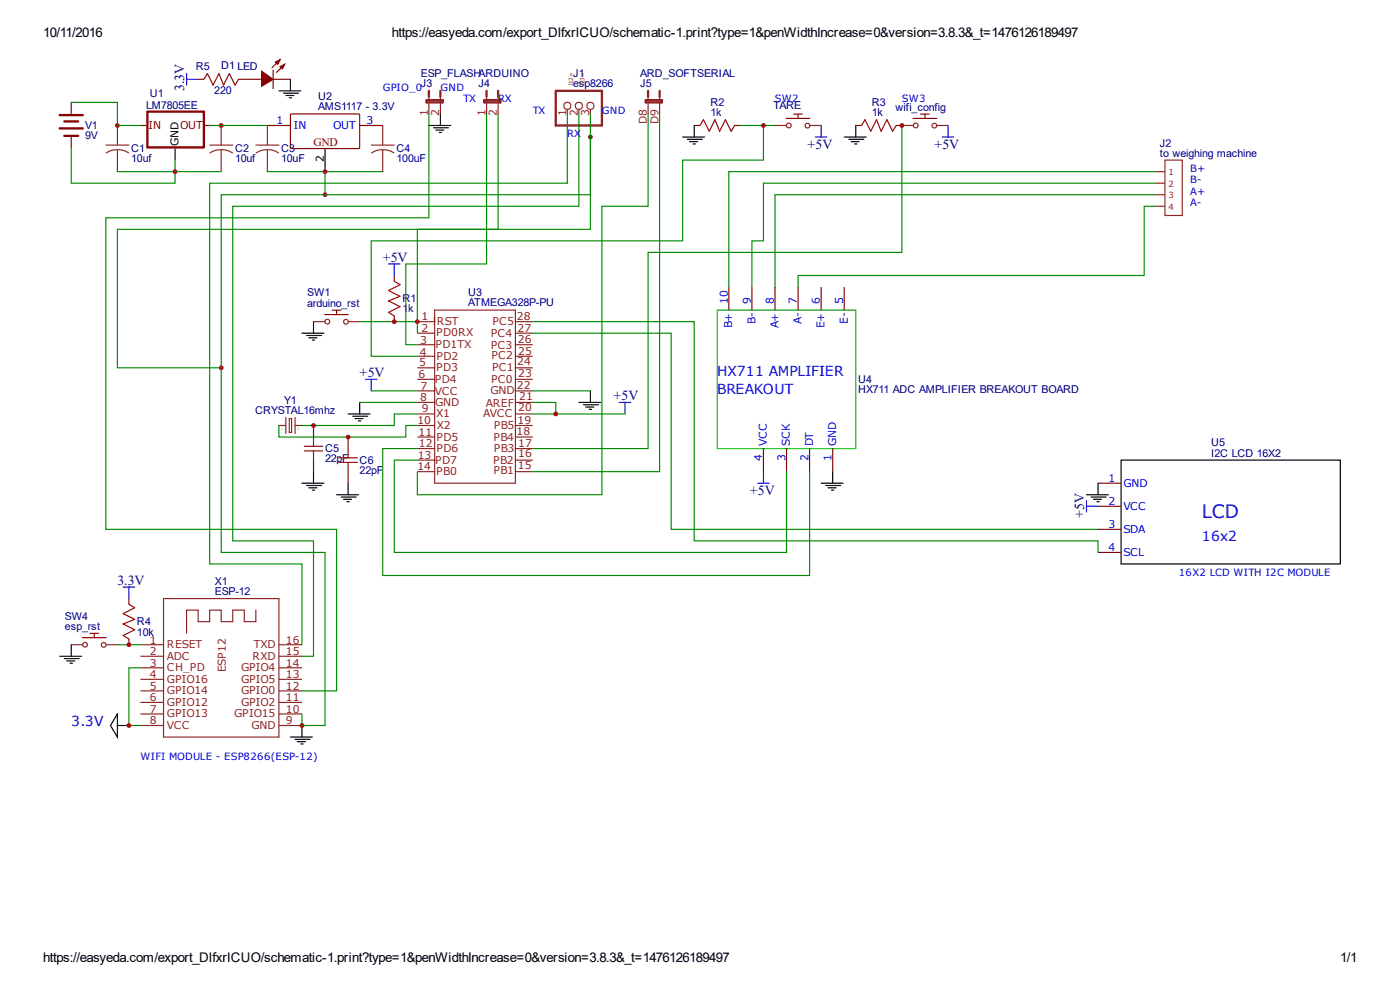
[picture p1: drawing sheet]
<svg xmlns="http://www.w3.org/2000/svg" width="297mm" height="210mm" viewBox="0 0 297 210" stroke-linecap="round" stroke-linejoin="round" font-family="sans-serif">
<path d="M12.7 27.3h4.9M12.7 24.4h4.9M13.7 25.8h2.9M13.7 28.9h2.9M31.3 23.7h12v7.6h-12z" fill="none" stroke="#800" stroke-width=".49"/>
<path d="M29.8 26.7h1.3M43.3 26.7h1.2" fill="none" stroke="#880001" stroke-width=".25"/>
<path d="M37.2 31.6v2.4" fill="none" stroke="#000" stroke-width=".25"/>
<path d="M22.5 30.8h4.9M24.9 31.8l1.1 .1 1.4 .6M24.9 26.7v4.1M24.9 31.8v4.7M24.9 31.8l-1 .1-1.4 .6" fill="none" stroke="#8d2323" stroke-width=".25"/>
<path d="M15.1 31.6v7.3h22.1v-2.4M37.2 34v2.5h-12.3" fill="none" stroke="#080" stroke-width=".25"/>
<path d="M15.1 21.7v2.5M15.1 29.1v2.5" fill="none" stroke="#800" stroke-width=".25"/>
<g fill="#c00">
<circle cx="37.2" cy="36.5" r=".51"/>
<circle cx="24.9" cy="26.7" r=".51"/>
</g>
<path d="M56.8 26.7h4.9M61.8 24.3h14.5v7.2h-14.5zM76.4 26.7h4.9" fill="none" stroke="#800" stroke-width=".25"/>
<path d="M69 31.6v4.9" fill="none" stroke="#000" stroke-width=".25"/>
<path d="M44.5 30.8h4.9M47 31.8l1.5 .2 .9 .5M47 31.8l-1.5 .2-1 .5M47 26.7v4.1M47 31.8v4.7" fill="none" stroke="#8d2323" stroke-width=".25"/>
<path d="M56.8 36.5h24.5" fill="none" stroke="#080" stroke-width=".25"/>
<g fill="#c00">
<circle cx="69" cy="36.5" r=".51"/>
<circle cx="47" cy="26.7" r=".51"/>
</g>
<g fill="none" stroke="#8d2323" stroke-width=".25">
<path d="M54.3 30.8h4.9M56.8 31.8l1.5 .2 .9 .5M56.8 31.8l-1 .1-1.5 .6M56.8 26.7v4.1M56.8 31.8v4.7M78.9 30.8h4.9M81.3 31.8l1.5 .2 1 .5M81.3 31.8l-1.5 .2-.9 .5M81.3 26.7v4.1M81.3 31.8v4.7M66.6 68.3h2.4M73.9 68.3h2.5"/>
<path d="M88.7 68.3h3.6M88.7 70.8h3.6M88.7 73.2h3.6M88.7 75.7h3.6M88.7 78.1h3.6M92.3 65.9h17.2v36.7h-17.2zM109.5 68.3h3.7M109.5 70.8h3.7M109.5 73.2h3.7M109.5 75.7h3.7M109.5 78.1h3.7M88.7 80.6h3.6"/>
<path d="M88.7 83h3.6M88.7 85.5h3.6M88.7 87.9h3.6M88.7 90.4h3.6M88.7 92.8h3.6M88.7 95.3h3.6M88.7 97.7h3.6M109.5 80.6h3.7M109.5 83h3.7M109.5 85.5h3.7M109.5 87.9h3.7M109.5 90.4h3.7"/>
<path d="M109.5 92.8h3.7M109.5 95.3h3.7M109.5 97.7h3.7M88.7 100.2h3.6M109.5 100.2h3.7"/>
<circle cx="69.5" cy="68.3" r=".51"/>
<circle cx="73.5" cy="68.3" r=".51"/>
</g>
<path d="M44.5 26.7h12.3M76.4 68.3h12.3M76.4 85.5h12.3M78.9 83h9.8M113.2 83h12.2" fill="none" stroke="#080" stroke-width=".25"/>
<path d="M77.6 80.6h2.5M78.9 80.6v2.4" fill="none" stroke="#00f" stroke-width=".25"/>
<path d="M73.9 87.9h4.7M74.9 88.4h3.2M75.4 88.9h1.7M76.2 89.4h.4M76.4 85.5v2.4M123 85.5h4.6M123.9 86h3.2M124.4 86.4h1.7M125.2 86.9h.5M125.4 83v2.5" fill="none" stroke="#000" stroke-width=".25"/>
<path d="M69 66.8h5M70.5 65.9h1.9M71.5 65.9v.9" fill="none" stroke="#900" stroke-width=".25"/>
<path d="M83.8 59.7l1.2 .8-2.5 1.2 2.5 1.2-2.5 1 2.5 1.2-2.5 1.3 1.3 .7" fill="none" stroke="#a00000" stroke-width=".25"/>
<path d="M83.8 58.5v1.2M83.8 67.1v1.2" fill="none" stroke="#800" stroke-width=".25"/>
<circle cx="83.7" cy="68.3" r=".51" fill="#c00"/>
<path d="M82.5 56.1h2.5M83.8 56.1v2.4M131.5 85.5h2.5M132.8 85.5v2.4" fill="none" stroke="#00f" stroke-width=".25"/>
<path d="M64.1 70.8h4.7M65.1 71.3h3.2M65.6 71.7h1.7M66.4 72.2h.4M66.6 68.3v2.5" fill="none" stroke="#000" stroke-width=".25"/>
<path d="M113.2 85.5h4.9v2.4M113.2 87.9h19.6" fill="none" stroke="#080" stroke-width=".25"/>
<circle cx="118" cy="87.9" r=".51" fill="#c00"/>
<path d="M59.2 90.4h1.5M60.7 88.7v3.4M61.5 88.9h.4v2.9h-.4zM62.7 90.4h1.4M62.7 88.7v3.4" fill="none" stroke="#8d2323" stroke-width=".25"/>
<path d="M59.2 90.4v2.4h27v-2.4h2.5M88.7 87.9h-4.9v2.5h-19.7" fill="none" stroke="#080" stroke-width=".25"/>
<path d="M64.6 95.8h4M64.6 94.8h4M66.6 92.8v2M66.6 95.8v1.9M72 98.2h3.9M72 97.2h3.9M73.9 95.3v1.9M73.9 98.2v2" fill="none" stroke="#a00000" stroke-width=".25"/>
<path d="M66.6 90.4v2.4M66.6 97.7v2.5M73.9 92.8v2.5M73.9 100.2v2.4" fill="none" stroke="#800" stroke-width=".25"/>
<g fill="#c00">
<circle cx="66.6" cy="90.4" r=".51"/>
<circle cx="73.9" cy="92.8" r=".51"/>
</g>
<g fill="none" stroke="#000" stroke-width=".25">
<path d="M64.1 102.6h4.7M65.1 103.1h3.2M65.6 103.6h1.7M66.4 104.1h.4M66.6 100.2v2.4M71.5 105.1h4.7M72.5 105.6h3.2M73 106.1h1.7M73.7 106.5h.5M73.9 102.6v2.5M174.4 102.6h4.7M175.4 103.1h3.2"/>
<path d="M175.9 103.6h1.7M176.6 104.1h.5M176.9 100.2v2.4M24.9 151.6v4.9l-1.4-2.4zM24.9 154.1h2.5M61.7 156.5h4.7M62.7 157h3.2M63.2 157.5h1.7M63.9 158h.5M64.1 154.1v2.4"/>
</g>
<path d="M152.4 65.9h29.4v29.4h-29.4z" fill="none" stroke="#0c0" stroke-width=".25"/>
<path d="M154.8 61v4.9M159.7 61v4.9M164.6 61v4.9M169.5 61v4.9M174.4 61v4.9M179.3 61v4.9M162.2 95.3v4.9M167.1 95.3v4.9M172 95.3v4.9M176.9 95.3v4.9" fill="none" stroke="#800" stroke-width=".25"/>
<path d="M160.9 102.6h2.5M162.2 100.2v2.4" fill="none" stroke="#00f" stroke-width=".25"/>
<path d="M88.7 97.7h-4.9v19.6h83.3v-17.1M88.7 95.3h-7.4v26.9h90.7v-22M64.1 151.6v2.5" fill="none" stroke="#080" stroke-width=".25"/>
<g fill="none" stroke="#8d2323" stroke-width=".25">
<path d="M29.8 136.9h4.9M29.8 139.4h4.9M34.7 127.1h24.5v29.4h-24.5zM54.3 129.6v2.4h-2.4v-2.4h-2.5v2.4h-2.4v-2.4h-2.5v2.4h-2.4v-2.4h-2.5v4.9M59.2 136.9h4.9M59.2 139.4h4.9M29.8 141.8h4.9M29.8 144.3h4.9M29.8 146.7h4.9M29.8 149.2h4.9M29.8 151.6h4.9M29.8 154.1h4.9"/>
<path d="M59.2 141.8h4.9M59.2 144.3h4.9M59.2 146.7h4.9M59.2 149.2h4.9M59.2 151.6h4.9M59.2 154.1h4.9"/>
</g>
<circle cx="64.1" cy="154.1" r=".51" fill="#c00"/>
<path d="M29.8 141.8h-2.4v12.3h2.4" fill="none" stroke="#080" stroke-width=".25"/>
<circle cx="27.4" cy="154.1" r=".51" fill="#c00"/>
<g fill="none" stroke="#000" stroke-width=".25">
<path d="M145 29.1h4.7M146 29.6h3.2M146.5 30.1h1.7M147.2 30.6h.5M147.5 26.7v2.4M179.3 29.1h4.7M180.3 29.6h3.2M180.8 30.1h1.7M181.5 30.6h.5M181.8 26.7v2.4M238.1 97.7h46.6v22.1h-46.6zM230.8 105.1h4.7"/>
<path d="M231.8 105.6h3.2M232.3 106.1h1.7M233 106.5h.5M233.2 102.6v2.5"/>
</g>
<path d="M147.5 26.7h1.2M156 26.7h1.3M181.8 26.7h1.2M190.4 26.7h1.2M233.2 102.6h4.9M233.2 107.5h4.9M233.2 112.4h4.9M233.2 117.3h4.9" fill="none" stroke="#800" stroke-width=".25"/>
<path d="M173.2 29.1h2.5M174.4 26.7v2.4M230.8 107.5h2.4M230.8 106.3v2.4" fill="none" stroke="#00f" stroke-width=".25"/>
<path d="M125.4 29.1v19.6h-100.5v29.4h22.1M157.3 26.7h7.3M191.6 26.7v26.9h-53.9v41.7h-24.5M113.2 70.8h29.4v41.6h90.6M113.2 68.3h34.3v46.6h85.7v2.4" fill="none" stroke="#080" stroke-width=".25"/>
<path d="M167 25.1h5M168.6 24.2h1.8M169.5 24.3v.9M193.9 25.1h5.1M195.5 24.2h1.9M196.5 24.3v.9" fill="none" stroke="#900" stroke-width=".25"/>
<g fill="none" stroke="#8d2323" stroke-width=".25">
<path d="M164.6 26.7h2.5M172 26.7h2.4M191.6 26.7h2.4M198.9 26.7h2.5"/>
<circle cx="167.6" cy="26.7" r=".51"/>
<circle cx="171.5" cy="26.7" r=".51"/>
<circle cx="194.5" cy="26.7" r=".51"/>
<circle cx="198.5" cy="26.7" r=".51"/>
</g>
<path d="M148.7 26.7l.7-1.3 1.3 2.5 1.2-2.5 1 2.5 1.2-2.5 1.2 2.5 .7-1.2M183 26.7l.7-1.3 1.3 2.5 1.2-2.5 1 2.5 1.2-2.5 1.2 2.5 .8-1.2" fill="none" stroke="#a00000" stroke-width=".25"/>
<circle cx="191.6" cy="26.7" r=".51" fill="#c00"/>
<path d="M200.2 29.1h2.4M201.4 26.7v2.4" fill="none" stroke="#00f" stroke-width=".25"/>
<g fill="none" stroke="#8d2323" stroke-width=".25">
<path d="M103.4 20.5v3.7M105.8 20.5v3.7M120.5 23.2v1M123 23.2v1M125.4 23.2v1"/>
<circle cx="120.5" cy="22.5" r=".76"/>
<circle cx="122.9" cy="22.5" r=".76"/>
<circle cx="125.4" cy="22.5" r=".76"/>
</g>
<path d="M103.4 19.3v1.2M105.8 19.3v1.2M118.1 19.3h9.8v7.4h-9.8zM102.9 21.3h3.4v.4h-3.4z" fill="none" stroke="#8d2323" stroke-width=".49"/>
<path d="M123 24.2v19.6h-73.6v71.1h17.2v24.5h-2.5" fill="none" stroke="#080" stroke-width=".25"/>
<circle cx="88.6" cy="68.3" r=".51" fill="#c00"/>
<path d="M103.4 24.2v31.9h-17.2v17.1h2.5M245.5 38.9h-83.3v12.3h-2.5v9.8M245.5 36.5h-90.7v24.5M245.5 43.8h-2.5v14.7h-73.5v2.5M245.5 41.4h-80.9v19.6" fill="none" stroke="#080" stroke-width=".25"/>
<path d="M245.5 36.5h2M245.5 38.9h2M247.5 34h3.6v11.8h-3.6zM245.5 41.4h2M245.5 43.8h2" fill="none" stroke="#8d2323" stroke-width=".25"/>
<circle cx="47" cy="78.1" r=".51" fill="#c00"/>
<path d="M69 36.5v4.9" fill="none" stroke="#080" stroke-width=".25"/>
<circle cx="69" cy="41.4" r=".51" fill="#c00"/>
<path d="M17.5 135.4h5M19.1 134.5h1.9M20 134.5v1" fill="none" stroke="#900" stroke-width=".25"/>
<g fill="none" stroke="#8d2323" stroke-width=".25">
<path d="M15.1 136.9h2.5M22.5 136.9h2.4"/>
<circle cx="18.1" cy="136.9" r=".51"/>
<circle cx="22" cy="137" r=".51"/>
</g>
<path d="M24.9 136.9h4.9" fill="none" stroke="#080" stroke-width=".25"/>
<path d="M27.4 128.4l1.2 .7-2.4 1.2 2.4 1.2-2.4 1 2.4 1.2-2.4 1.3 1.2 .7" fill="none" stroke="#a00000" stroke-width=".25"/>
<path d="M27.4 127.1v1.3M27.4 135.7v1.2" fill="none" stroke="#800" stroke-width=".25"/>
<circle cx="27.4" cy="136.9" r=".51" fill="#c00"/>
<path d="M39.6 16.8h2.5M39.6 15.6v2.5" fill="none" stroke="#00f" stroke-width=".25"/>
<path d="M91.1 26.7h4.7M92.1 27.1h3.2M92.6 27.6h1.7M93.3 28.1h.5M93.6 24.2v2.5M12.7 139.4h4.6M13.7 139.9h3.1M15.1 136.9v2.5M14.2 140.4h1.7M14.9 140.9h.5" fill="none" stroke="#000" stroke-width=".25"/>
<path d="M91.1 20.5v3.7M93.6 20.5v3.7" fill="none" stroke="#8d2323" stroke-width=".25"/>
<path d="M91.1 19.3v1.2M93.6 19.3v1.2M90.6 21.3h3.4v.4h-3.4z" fill="none" stroke="#8d2323" stroke-width=".49"/>
<path d="M162.2 26.7v7.3h-17.2v17.2h-66.1v24.5h9.8" fill="none" stroke="#080" stroke-width=".25"/>
<circle cx="162.2" cy="26.7" r=".51" fill="#c00"/>
<path d="M37.2 36.5h9.8" fill="none" stroke="#080" stroke-width=".25"/>
<path d="M59.5 14.2l1-.5-.5 .9z" fill="#800"/>
<path d="M59.5 14.2l1-.5-.5 .9z" fill="none" stroke="#800" stroke-width=".25"/>
<path d="M58.5 13.2l1-.5-.5 1z" fill="#800"/>
<path d="M51.9 16.8h3.7M58 16.8h3.7M58 14.9v3.9M58.5 13.2l1-.5-.5 1zM59.5 12.7l-1.7 1.7M60.5 13.7l-1.7 1.7" fill="none" stroke="#800" stroke-width=".25"/>
<path d="M55.6 15.1l2.4 1.7-2.4 1.5z" fill="#800"/>
<path d="M42.1 16.8h1.2M50.7 16.8h1.2M55.6 15.1l2.4 1.7-2.4 1.5z" fill="none" stroke="#800" stroke-width=".25"/>
<path d="M59.2 19.3h4.7M60.2 19.8h3.2M61.7 16.8v2.5M60.7 20.3h1.7M61.5 20.8h.4" fill="none" stroke="#000" stroke-width=".25"/>
<path d="M43.3 16.8l.8-1.2 1.2 2.5 1.2-2.5 1 2.5 1.2-2.5 1.2 2.5 .8-1.3" fill="none" stroke="#a00000" stroke-width=".25"/>
<path d="M26.2 124.7h2.4M27.4 124.7v2.4" fill="none" stroke="#00f" stroke-width=".25"/>
<circle cx="125.4" cy="29.1" r=".51" fill="#c00"/>
<path d="M137.7 20.5v3.7M140.1 20.5v3.7" fill="none" stroke="#8d2323" stroke-width=".25"/>
<path d="M137.7 19.3v1.2M140.1 19.3v1.2M137.2 21.3h3.4v.4h-3.4z" fill="none" stroke="#8d2323" stroke-width=".49"/>
<path d="M15.1 21.7h9.8v5h4.9M91.1 24.2v22.1h-68.6v66.1h49v34.3h-7.4M105.8 24.2v24.5h-17.1v22.1M120.5 24.2v14.7h-76v80.9h19.6v17.1M125.4 24.2v17.2h-78.4v75.9h22v36.8h-4.9M137.7 24.2v19.6h-9.8v61.3h-39.2v-4.9M140.1 24.2v76h-26.9" fill="none" stroke="#080" stroke-width=".25"/>
<text font-size="3.9" fill="#00f" x="255.3" y="110">LCD</text>
<g font-size="2.9" fill="#000080">
<text x="39.1" y="19.3" transform="rotate(-90 39.1 19.3)">3.3V</text>
<text x="171.5" y="31.6">+5V</text>
<text x="198.5" y="31.6">+5V</text>
<text x="81.3" y="55.6">+5V</text>
<text x="76.4" y="80.1">+5V</text>
<text x="130.3" y="85">+5V</text>
<text x="159.3" y="105.1">+5V</text>
<text x="230.3" y="110" transform="rotate(-90 230.3 110)">+5V</text>
<text x="24.9" y="124.2">3.3V</text>
</g>
<g font-size="2.9" fill="#00f">
<text x="152.4" y="79.8">HX711 AMPLIFIER</text>
<text x="152.4" y="83.8">BREAKOUT</text>
<text x="255.3" y="114.9">16x2</text>
<text x="15.1" y="154.1">3.3V</text>
</g>
<g font-size="2.8">
<text x="9.2" y="7.8">10/11/2016</text>
<text x="83.3" y="7.8">https://easyeda.com/export_DlfxrlCUO/schematic­1.print?type=1&amp;penWidthIncrease=0&amp;version=3.8.3&amp;_t=1476126189497</text>
<text x="9.2" y="204.3">https://easyeda.com/export_DlfxrlCUO/schematic­1.print?type=1&amp;penWidthIncrease=0&amp;version=3.8.3&amp;_t=1476126189497</text>
<text x="284.7" y="204.3">1/1</text>
</g>
<text font-size="2.4" fill="#800" x="66.6" y="31.1">GND</text>
<g font-size="2.3" fill="#000080">
<text x="41.6" y="14.9">R5</text>
<text x="47" y="14.6">D1 LED</text>
<text x="89.4" y="16.4">ESP_FLASHARDUINO</text>
<text x="121.7" y="16.4">J1</text>
<text x="136" y="16.4">ARD_SOFTSERIAL</text>
<text x="31.1" y="23.2">LM7805EE</text>
<text x="31.8" y="20.5">U1</text>
<text x="45.5" y="20">220</text>
<text x="67.6" y="23.5">AMS1117 ­ 3.3V</text>
<text x="67.6" y="21.3">U2</text>
<text x="89.4" y="18.6">J3</text>
<text x="101.6" y="18.6">J4</text>
<text x="121.7" y="18.6">esp8266</text>
<text x="136" y="18.6">J5</text>
<text x="150.9" y="22.5">R2</text>
<text x="164.3" y="23.3">TARE</text>
<text x="185.2" y="22.5">R3</text>
<text x="190.3" y="23.5">wifi_config</text>
<text x="18.1" y="29.6">9V</text>
<text x="18.1" y="27.4">V1</text>
<text x="150.9" y="24.7">1k</text>
<text x="185.2" y="24.7">1k</text>
<text x="27.9" y="34.5">10uf</text>
<text x="27.9" y="32.3">C1</text>
<text x="49.9" y="34.5">10uf</text>
<text x="49.9" y="32.3">C2</text>
<text x="59.7" y="34.5">10uF</text>
<text x="59.7" y="32.3">C3</text>
<text x="84.2" y="34.5">100uF</text>
<text x="84.2" y="32.3">C4</text>
<text x="246.4" y="33.3">to weighing machine</text>
<text x="246.4" y="31.2">J2</text>
<text x="65.3" y="65.2">arduino_rst</text>
<text x="65.3" y="63">SW1</text>
<text x="85.5" y="64.1">R1</text>
<text x="99.4" y="65">ATMEGA328P­PU</text>
<text x="99.4" y="62.8">U3</text>
<text x="85.5" y="66.4">1</text>
<text x="86.7" y="66.4">k</text>
<text x="182.3" y="83.5">HX711 ADC AMPLIFIER BREAKOUT BOARD</text>
<text x="182.3" y="81.3">U4</text>
<text x="54.2" y="87.9">CRYSTAL16mhz</text>
<text x="60.3" y="85.7">Y1</text>
<text x="257.3" y="94.8">U5</text>
<text x="69" y="98.2">22pF</text>
<text x="69" y="96">C5</text>
<text x="76.4" y="100.7">22pF</text>
<text x="76.4" y="98.5">C6</text>
<text x="257.3" y="97">I2C LCD 16X2</text>
<text x="45.6" y="124.2">X1</text>
<text x="13.8" y="131.6">SW4</text>
<text x="45.6" y="126.4">ESP­12</text>
<text x="13.8" y="133.8">esp_rst</text>
<text x="29.1" y="135">10k</text>
<text x="29.1" y="132.8">R4</text>
</g>
<g font-size="2.3" fill="#880001">
<text x="31.6" y="27.4">IN</text>
<text x="38.3" y="27.4">OUT</text>
</g>
<g font-size="2.3" fill="#00f">
<text x="58.8" y="26.4">1</text>
<text x="62.4" y="27.4">IN</text>
<text x="70.8" y="27.4">OUT</text>
<text x="77.9" y="26.4">3</text>
<text x="154.6" y="64.6" transform="rotate(-90 154.6 64.6)">10</text>
<text x="159.5" y="64.6" transform="rotate(-90 159.5 64.6)">9</text>
<text x="164.4" y="64.6" transform="rotate(-90 164.4 64.6)">8</text>
<text x="169.3" y="64.6" transform="rotate(-90 169.3 64.6)">7</text>
<text x="174.2" y="64.6" transform="rotate(-90 174.2 64.6)">6</text>
<text x="179.1" y="64.6" transform="rotate(-90 179.1 64.6)">5</text>
<text x="155.6" y="69.8" transform="rotate(-90 155.6 69.8)">B+</text>
<text x="160.5" y="68.8" transform="rotate(-90 160.5 68.8)">B­</text>
<text x="165.4" y="69.8" transform="rotate(-90 165.4 69.8)">A+</text>
<text x="170.3" y="68.7" transform="rotate(-90 170.3 68.7)">A­</text>
<text x="175.2" y="69.8" transform="rotate(-90 175.2 69.8)">E+</text>
<text x="180.1" y="68.8" transform="rotate(-90 180.1 68.8)">E­</text>
<text x="162.9" y="94.8" transform="rotate(-90 162.9 94.8)">VCC</text>
<text x="167.8" y="94.8" transform="rotate(-90 167.8 94.8)">SCK</text>
<text x="172.7" y="94.8" transform="rotate(-90 172.7 94.8)">DT</text>
<text x="177.6" y="94.8" transform="rotate(-90 177.6 94.8)">GND</text>
<text x="161.9" y="98" transform="rotate(-90 161.9 98)">4</text>
<text x="166.8" y="98" transform="rotate(-90 166.8 98)">3</text>
<text x="171.7" y="98" transform="rotate(-90 171.7 98)">2</text>
<text x="176.6" y="98" transform="rotate(-90 176.6 98)">1</text>
<text x="235.5" y="102.4">1</text>
<text x="235.5" y="107.3">2</text>
<text x="238.6" y="103.4">GND</text>
<text x="235.5" y="112.2">3</text>
<text x="238.6" y="108.3">VCC</text>
<text x="238.6" y="113.2">SDA</text>
<text x="235.5" y="117.1">4</text>
<text x="238.6" y="118.1">SCL</text>
</g>
<g font-size="2.3" fill="#8d2323">
<text x="90.9" y="24.7" transform="rotate(-90 90.9 24.7)">1</text>
<text x="93.3" y="24.7" transform="rotate(-90 93.3 24.7)">2</text>
<text x="103.1" y="24.7" transform="rotate(-90 103.1 24.7)">1</text>
<text x="105.6" y="24.7" transform="rotate(-90 105.6 24.7)">2</text>
<text x="120.3" y="24.7" transform="rotate(-90 120.3 24.7)">1</text>
<text x="122.7" y="24.7" transform="rotate(-90 122.7 24.7)">2</text>
<text x="125.2" y="24.7" transform="rotate(-90 125.2 24.7)">3</text>
<text x="137.4" y="26.4" transform="rotate(-90 137.4 26.4)">D8</text>
<text x="139.9" y="26.4" transform="rotate(-90 139.9 26.4)">D9</text>
<text x="89.5" y="68">1</text>
<text x="89.5" y="70.5">2</text>
<text x="91.8" y="69">!</text>
<text x="92.7" y="71.4">PD0RX</text>
<text x="92.8" y="69">RST</text>
<text x="104.2" y="71.5">PC4</text>
<text x="104.6" y="69">PC5</text>
<text x="109.8" y="68">28</text>
<text x="109.9" y="70.5">27</text>
<text x="89.1" y="77.7">5</text>
<text x="89.2" y="75.5">4</text>
<text x="89.3" y="73.1">3</text>
<text x="92.5" y="73.9">PD1TX</text>
<text x="92.7" y="76.4">PD2</text>
<text x="104.2" y="74">PC3</text>
<text x="104.4" y="76.3">PC2</text>
<text x="109.9" y="77.6">24</text>
<text x="110" y="72.8">26</text>
<text x="110.1" y="75.5">25</text>
<text x="88.9" y="80.3">6</text>
<text x="89.3" y="82.8">7</text>
<text x="92.4" y="81.3">PD4</text>
<text x="92.4" y="83.8">VCC</text>
<text x="92.7" y="78.8">PD3</text>
<text x="104.2" y="83.8">GND</text>
<text x="104.3" y="81.4">PC0</text>
<text x="104.5" y="78.8">PC1</text>
<text x="109.8" y="82.6">22</text>
<text x="110.1" y="80.1">23</text>
<text x="89.2" y="85.2">8</text>
<text x="89.6" y="87.6">9</text>
<text x="92.5" y="86.2">GND</text>
<text x="92.7" y="88.6">X1</text>
<text x="102.7" y="88.7">AVCC</text>
<text x="103.2" y="86.5">AREF</text>
<text x="110.1" y="87.4">20</text>
<text x="110.3" y="85">21</text>
<text x="88.7" y="90.1">10</text>
<text x="88.9" y="92.5">11</text>
<text x="89" y="94.9">12</text>
<text x="92.7" y="93.6">PD5</text>
<text x="92.8" y="91.2">X2</text>
<text x="104.8" y="93.6">PB4</text>
<text x="104.9" y="91.1">PB5</text>
<text x="109.7" y="92.3">18</text>
<text x="109.9" y="90.1">19</text>
<text x="110.1" y="95">17</text>
<text x="88.7" y="99.9">14</text>
<text x="88.7" y="97.5">13</text>
<text x="92.5" y="98.6">PD7</text>
<text x="92.7" y="100.9">PB0</text>
<text x="92.7" y="96">PD6</text>
<text x="104.8" y="98.5">PB2</text>
<text x="104.8" y="100.7">PB1</text>
<text x="104.9" y="96">PB3</text>
<text x="110" y="99.6">15</text>
<text x="110.1" y="97.1">16</text>
<text x="31.8" y="136.7">1</text>
<text x="35.5" y="137.7">RESET</text>
<text x="53.9" y="137.7">TXD</text>
<text x="60.7" y="136.7">16</text>
<text x="31.8" y="139.1">2</text>
<text x="31.8" y="141.6">3</text>
<text x="35.5" y="140.1">ADC</text>
<text x="35.5" y="142.6">CH_PD</text>
<text x="48" y="142.8" transform="rotate(-90 48 142.8)">ESP12</text>
<text x="51.2" y="142.6">GPIO4</text>
<text x="53.6" y="140.1">RXD</text>
<text x="60.7" y="141.6">14</text>
<text x="60.7" y="139.1">15</text>
<text x="31.8" y="144">4</text>
<text x="31.8" y="146.5">5</text>
<text x="31.8" y="148.9">6</text>
<text x="35.5" y="145">GPIO16</text>
<text x="35.5" y="147.5">GPIO14</text>
<text x="35.5" y="149.9">GPIO12</text>
<text x="51.2" y="149.9">GPIO2</text>
<text x="51.2" y="147.5">GPIO0</text>
<text x="51.2" y="145">GPIO5</text>
<text x="60.7" y="148.9">11</text>
<text x="60.7" y="146.5">12</text>
<text x="60.7" y="144">13</text>
<text x="31.8" y="151.4">7</text>
<text x="31.8" y="153.8">8</text>
<text x="35.5" y="152.4">GPIO13</text>
<text x="35.5" y="154.8">VCC</text>
<text x="49.8" y="152.4">GPIO15</text>
<text x="53.4" y="154.8">GND</text>
<text x="60.7" y="153.8">9</text>
<text x="60.7" y="151.4">10</text>
</g>
<g font-size="2.3">
<text x="37.9" y="31.1" transform="rotate(-90 37.9 31.1)">GND</text>
<text x="68.8" y="34.5" transform="rotate(-90 68.8 34.5)">2</text>
</g>
<g font-size="2.1" fill="#00f">
<text x="81.3" y="19.3">GPIO_0</text>
<text x="93.6" y="19.3">GND</text>
<text x="98.5" y="21.7">TX</text>
<text x="105.8" y="21.7">RX</text>
<text x="164.6" y="21.7">SW2</text>
<text x="191.6" y="21.7">SW3</text>
<text x="113.2" y="24.2">TX</text>
<text x="120.5" y="29.1">RX</text>
<text x="127.9" y="24.2">GND</text>
<text x="252.9" y="41.4">A+</text>
<text x="252.9" y="38.9">B-</text>
<text x="252.9" y="36.5">B+</text>
<text x="252.9" y="43.8">A-</text>
<text x="250.4" y="122.2">16X2 LCD WITH I2C MODULE</text>
<text x="29.8" y="161.4">WIFI MODULE ­ ESP8266(ESP­12)</text>
</g>
<g font-size="1.8" fill="#8d2323">
<text x="248.2" y="37.2">1</text>
<text x="248.2" y="39.6">2</text>
<text x="248.2" y="42.1">3</text>
<text x="248.2" y="44.5">4</text>
</g>
<g font-size="1.2" fill="#8d2323">
<text x="121.7" y="18.3" transform="rotate(-90 121.7 18.3)">J12=</text>
<text x="124.2" y="18.3" transform="rotate(-90 124.2 18.3)">J23=</text>
</g>
<g font-size=".7" fill="#238d23">
<text x="59.7" y="91.3">1</text>
<text x="63.2" y="91.3">2</text>
</g>
</svg>
